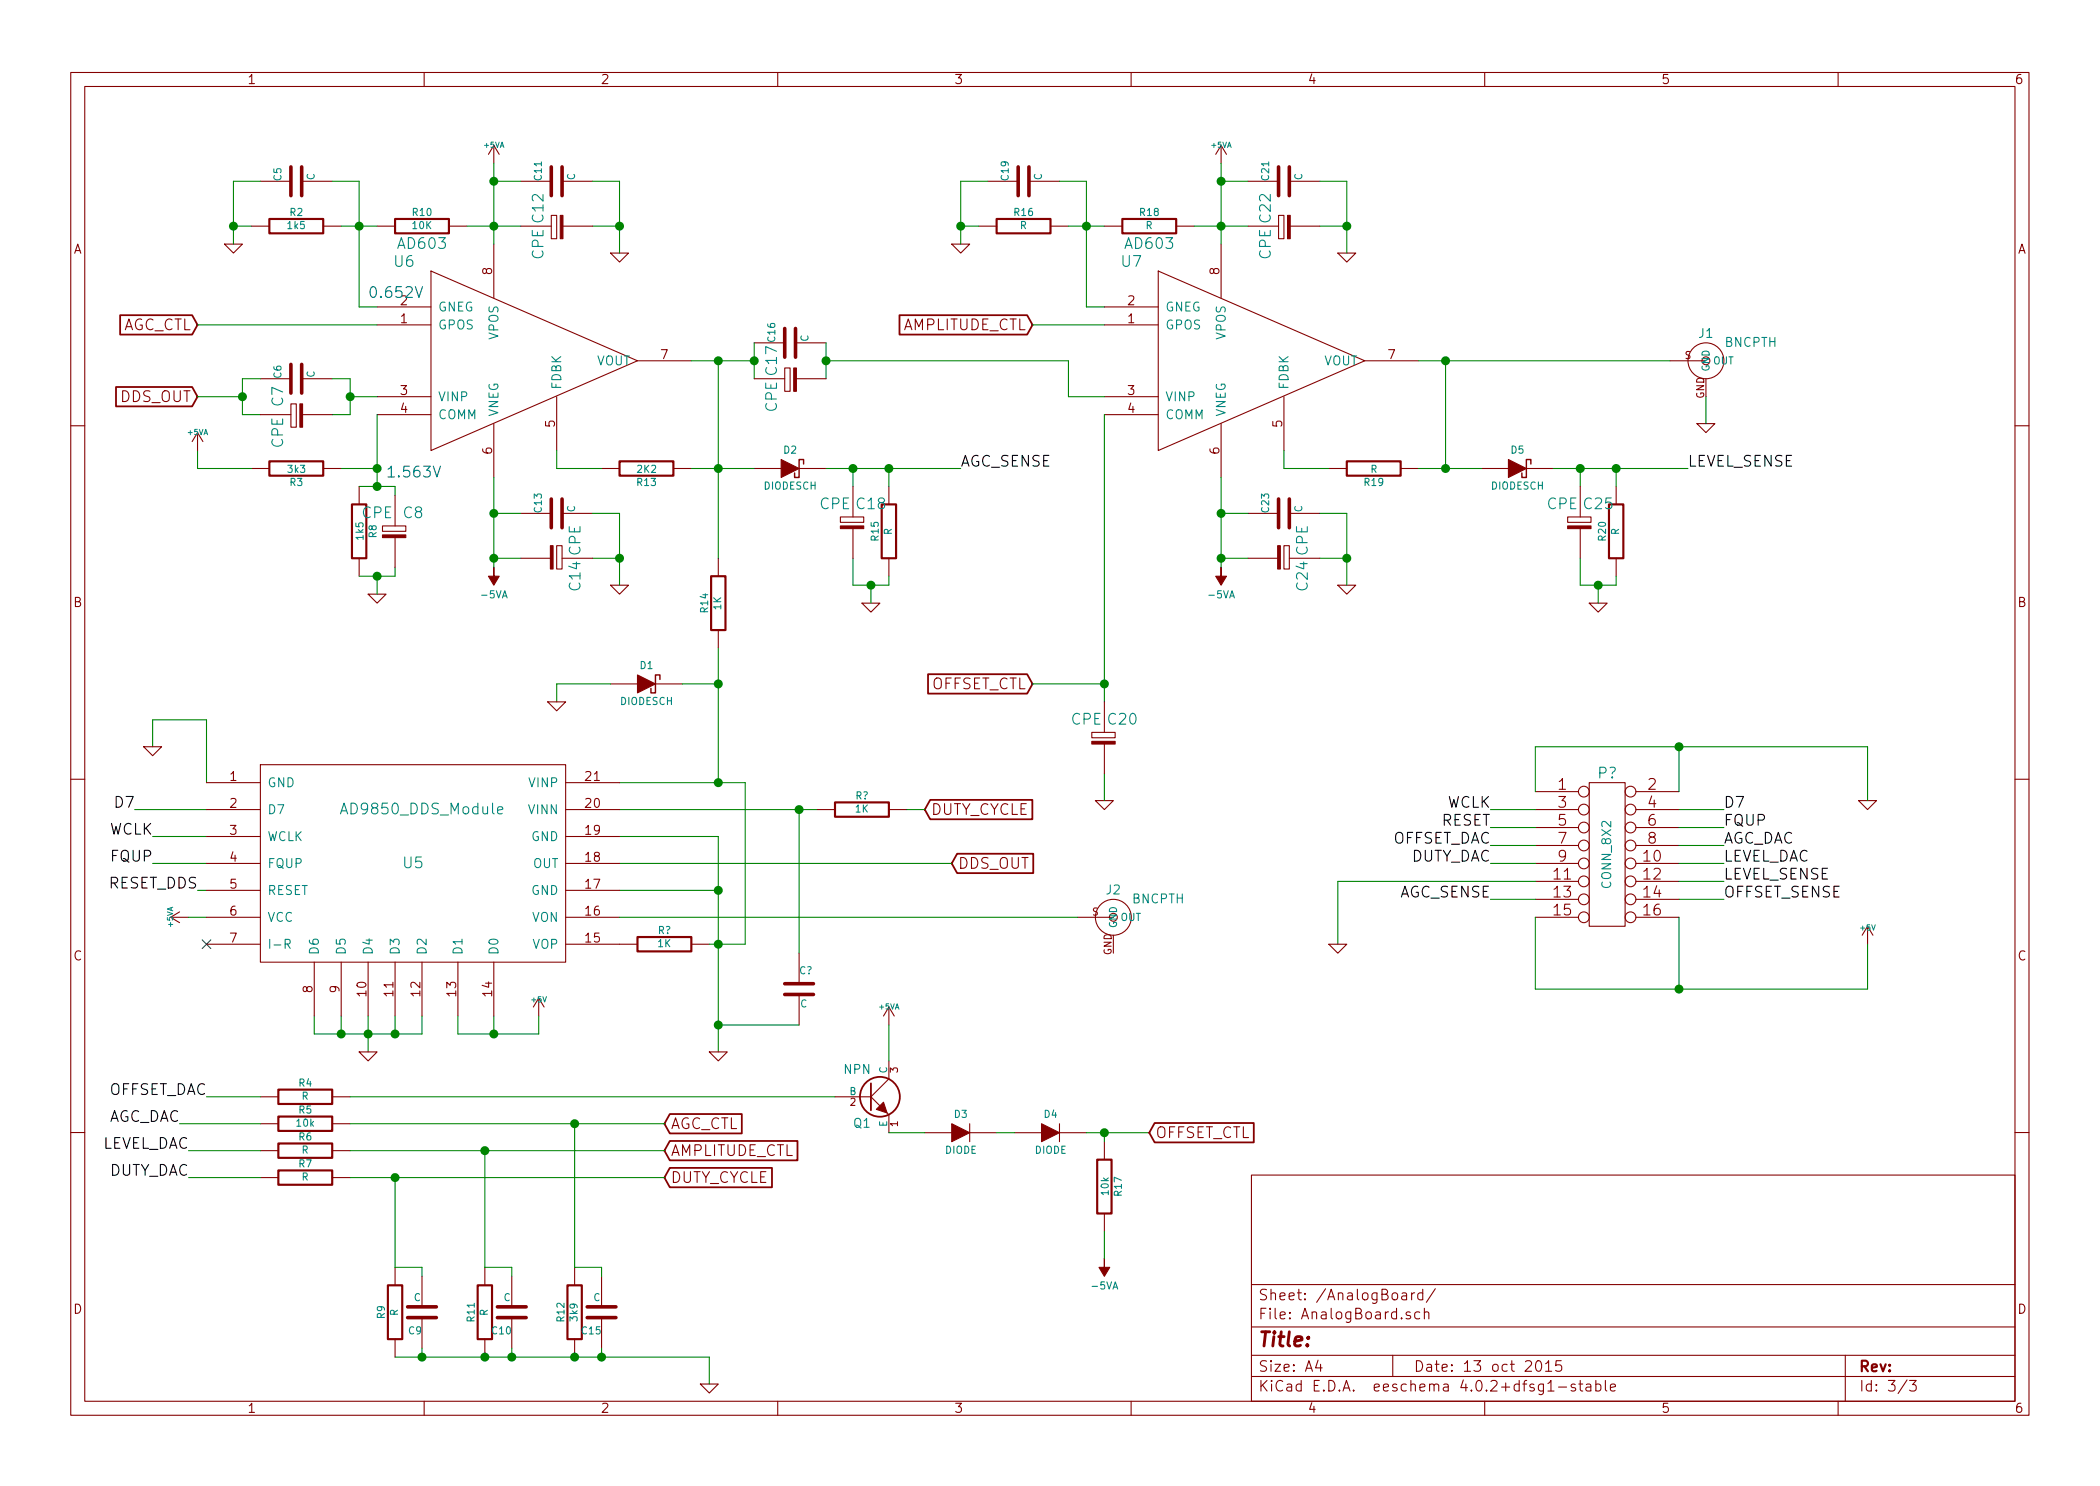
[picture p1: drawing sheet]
<svg xmlns="http://www.w3.org/2000/svg" width="297mm" height="210mm" viewBox="0 0 297 210" stroke-linecap="round" stroke-linejoin="round" font-family="sans-serif">
<g fill="none" stroke="#840000" stroke-width=".15">
<path d="M10 10.3h277v189.9h-277zM12 12.2h273v186.1h-273zM60 10.3v1.9M110 10.3v1.9M160 10.3v1.9M210 10.3v1.9M260 10.3v1.9M31.7 34.5h2.6l-1.3 1.3zM35.6 32h2.5M36.8 25.6h4.3M42.7 25.6h4.3M45.7 32h2.6"/>
<path d="M53.3 32h2.6M61 38.3l29.2 12.7-29.2 12.7zM63.5 32h2.5M69.8 20.6v2.5M69.8 34.5v7.7M69.8 20.6l-.7 1.2M69.8 20.6l.8 1.2M73.7 25.6h4.3M73.7 32h4.3M78 30.5h.7v3.3h-.7zM79.5 25.6h4.3M79.5 32h4.3"/>
<path d="M86.4 35.8h2.5l-1.3 1.3zM134.6 34.5h2.6l-1.3 1.3zM138.4 32h2.6M139.7 25.6h4.3M145.5 25.6h4.4M148.6 32h2.5M156.2 32h2.5M163.8 38.3l29.2 12.7-29.2 12.7zM166.4 32h2.5M172.7 20.6v2.5M172.7 34.5v7.7M172.7 20.6l-.7 1.2"/>
<path d="M172.7 20.6l.8 1.2M176.5 25.6h4.3M176.5 32h4.3M180.8 30.5h.8v3.3h-.8zM182.4 25.6h4.3M182.4 32h4.3M189.2 35.8h2.6l-1.3 1.3zM36.8 58.7h4.3M36.8 53.6h4.3M41.1 57.1h.8v3.3h-.8zM42.7 58.7h4.3M42.7 53.6h4.3"/>
<path d="M53.3 46h7.7M53.3 43.4h7.7M53.3 56.1h7.7M53.3 58.7h7.7M69.8 59.9v7.7M78.7 56.1v7.6M90.2 51h7.6M106.7 53.6h4.3M106.7 48.5h4.3M111 52.1h.8v3.3h-.8zM112.5 53.6h4.3M112.5 48.5h4.3"/>
<path d="M156.2 46h7.6M156.2 43.4h7.6M156.2 56.1h7.6M156.2 58.7h7.6M172.7 59.9v7.7M181.6 56.1v7.6M193 51h7.7M236.2 51h5.1M240 59.9h2.6l-1.3 1.3zM241.3 53.6v2.5M10 60.2h2M27.9 61.2l-.7 1.3"/>
<path d="M27.9 61.2v2.5M27.9 61.2l.8 1.3M35.6 66.3h2.5M45.7 66.3h2.6M50.8 68.8v2.6M50.8 79v2.5M54.1 74.4h3.3v.8h-3.3zM55.9 70.1v4.3M55.9 75.9v4.4M73.7 72.6h4.3M73.7 79h4.3M78.7 77.2h.8v3.3h-.8z"/>
<path d="M79.5 72.6h4.3M79.5 79h4.3M85.1 66.3h2.5M95.2 66.3h2.6M101.6 79v2.5M106.7 66.3h3.8M113 66.3h3.8M118.9 73.1h3.3v.8h-3.3zM120.6 68.8v4.3M120.6 74.7v4.3M125.7 68.8v2.6M125.7 79v2.5"/>
<path d="M176.5 72.6h4.3M176.5 79h4.3M181.6 77.2h.8v3.3h-.8zM182.4 72.6h4.3M182.4 79h4.3M188 66.3h2.5M198.1 66.3h2.6M209.5 66.3h3.9M215.9 66.3h3.8M221.7 73.1h3.3v.8h-3.3zM223.5 68.8v4.3M223.5 74.7v4.3"/>
<path d="M228.6 68.8v2.6M228.6 79v2.5M285 60.2h2M52.1 84.1h2.5l-1.3 1.2zM77.5 99.3h2.5l-1.3 1.3zM86.4 82.8h2.5l-1.3 1.3zM86.4 96.8h3.8M92.7 96.8h3.8M101.6 89.1v2.6M121.9 85.3h2.6l-1.3 1.3zM156.2 99.3v4.3M189.2 82.8h2.6l-1.3 1.3z"/>
<path d="M224.8 85.3h2.5l-1.2 1.3zM10 110.3h2M20.3 105.7h2.6l-1.3 1.2zM29.2 114.5h7.6M29.2 110.7h7.6M29.2 118.4h7.6M36.8 108.2h43.2v27.9h-43.2zM80 114.5h7.6M80 110.7h7.6M80 118.4h7.6M115.6 114.5h2.5M125.7 114.5h2.6"/>
<path d="M154.4 103.6h3.3v.8h-3.3zM154.9 113.3h2.6l-1.3 1.2zM156.2 105.2v4.3M217.2 112h6.1M217.2 114.5h6.1M217.2 117.1h6.1M217.2 119.6h6.1M224.8 110.7h5.1v20.4h-5.1zM231.4 112h6.1M231.4 114.5h6.1M231.4 117.1h6.1M231.4 119.6h6.1"/>
<path d="M262.9 113.3h2.5l-1.2 1.2zM285 110.3h2M24.1 129.8l1.3 .8M24.1 129.8h2.6M25.4 129l-1.3 .8M29.2 129.8h7.6M29.2 122.2h7.6M29.2 133.6h7.6M29.2 126h7.6M44.4 136.1v7.7M48.3 136.1v7.7M52.1 136.1v7.7"/>
<path d="M55.9 136.1v7.7M59.7 136.1v7.7M64.8 136.1v7.7M69.8 136.1v7.7M80 129.8h7.6M80 122.2h7.6M80 133.6h10.2M80 126h7.6M97.8 133.6h2.5M113 134.9v4.3M152.4 129.8h5.1M157.5 132.3v2.6"/>
<path d="M188 133.6h2.5l-1.3 1.3zM217.2 129.8h6.1M217.2 122.2h6.1M217.2 124.7h6.1M217.2 127.2h6.1M231.4 129.8h6.1M231.4 122.2h6.1M231.4 124.7h6.1M231.4 127.2h6.1M264.2 131.1l-.8 1.2M264.2 131.1v2.5M264.2 131.1l.7 1.2"/>
<path d="M36.8 155.2h2.6M36.8 159h2.6M47 155.2h2.5M47 159h2.5M50.8 148.8h2.5l-1.2 1.3zM76.2 141.2l-.8 1.3M76.2 141.2v2.6M76.2 141.2l.8 1.3M100.3 148.8h2.6l-1.3 1.3zM113 140.7v4.3M118.1 155.2h5.1M123.2 155.2l1.3 1.3"/>
<path d="M125.5 157.5l.2 .2v2.6M125.7 142.5v2.5M125.7 150.1v2.5l-2.5 2.6M125.7 142.5l-.7 1.3M125.7 142.5l.8 1.3M137.2 159v2.5M149.9 159v2.5M10 160.2h2M36.8 166.6h2.6M36.8 162.8h2.6M47 166.6h2.5M47 162.8h2.5"/>
<path d="M55.9 179.3v2.6M68.6 179.3v2.6M81.3 179.3v2.6M130.8 160.3h3.8M137.2 160.3h3.8M143.5 160.3h3.8M149.9 160.3h3.8M156.2 161.5v2.6M156.2 171.7v2.5M177 166.3h108v32h-108zM285 160.2h2M55.9 189.5v2.5"/>
<path d="M59.7 180.6v4.3M59.7 186.4v4.3M60 198.3v1.9M68.6 189.5v2.5M72.4 180.6v4.3M72.4 186.4v4.3M81.3 189.5v2.5M85.1 180.6v4.3M85.1 186.4v4.3M99.1 195.8h2.5l-1.3 1.3zM110 198.3v1.9M160 198.3v1.9"/>
<path d="M177 194.8h108M177 191.8h108M177 187.8h108M177 181.8h108M186.4 192.5l-.3 1h.9M186.8 193v1M197 191.8v3M198.3 183l.2-.1 .4 .1 .1 .9M199 183.3l-.5 .1-.3 .2 .1 .2 .2 .1 .5-.1M199.5 185.7a.37 .37 0 0 0-.6 .1v.1a.54 .54 0 0 0 .6 .3v.1v.2l-.2 .1-.4-.1M199.7 182.9v1M200.1 182.9l-.3 .1-.1 .2"/>
<path d="M200.8 185.7l-.4-.1-.3 .3 .1 .6 .2 .1 .4-.1M201.2 183l-.4-.1-.3 .3 .1 .6 .2 .1 .4-.1M201.2 182.4v1.5M201.5 185.7a.38 .38 0 0 1 .6 .1v.8M201.5 185.1v1.5M203 182.3l-1.2 2M210 198.3v1.9M217.3 192.7a.35 .35 0 0 1 .4-.2 .35 .35 0 0 1 .3 .3 .77 .77 0 0 1-.4 1.2 .9 .9 0 0 1-.3-1.3zM218.6 193l.4-.5v1.5M218.6 194h.9M218.9 196.8h.9M220.4 196.3h1.2"/>
<path d="M220.8 192.5h-.7l-.1 .7a.62 .62 0 0 1 .8 0l.1 .2-.1 .5-.2 .1h-.3l-.3-.1M222.8 195.9a.37 .37 0 0 0-.6 .1v.1a.54 .54 0 0 0 .6 .3l.1 .1-.1 .2-.1 .1-.5-.1M223.3 195.8h.6M223.5 195.3v1.3l.2 .2h.2M224.4 195.9l.1-.1 .5 .1v.9M225 196.2l-.5 .1-.2 .2 .1 .2 .1 .1 .5-.1M225.7 195.9a.48 .48 0 0 1 .7 .1v.1v.6a.48 .48 0 0 1-.7 0M225.7 195.3v1.5M227.1 195.3v1.3l.2 .2M227.8 196.3l.7-.1-.1-.3-.4-.1-.2 .2 .1 .7 .1 .1 .4-.1M260 198.3v1.9M261 191.8v6.5"/>
<path d="M269.7 195.2l-1.2 2M270.1 195.3h.9l-.5 .6 .5 .1v.2v.5l-.2 .1h-.5l-.2-.1"/>
<circle cx="241.3" cy="51" r="2.54"/>
<circle cx="224" cy="112" r=".76"/>
<circle cx="224" cy="114.5" r=".76"/>
<circle cx="224" cy="117.1" r=".76"/>
<circle cx="224" cy="119.6" r=".76"/>
<circle cx="230.6" cy="112" r=".76"/>
<circle cx="230.6" cy="119.6" r=".76"/>
<circle cx="230.6" cy="117.1" r=".76"/>
<circle cx="230.6" cy="114.5" r=".76"/>
<circle cx="157.5" cy="129.8" r="2.54"/>
<circle cx="224" cy="122.2" r=".76"/>
<circle cx="224" cy="129.8" r=".76"/>
<circle cx="224" cy="124.7" r=".76"/>
<circle cx="224" cy="127.2" r=".76"/>
<circle cx="230.6" cy="122.2" r=".76"/>
<circle cx="230.6" cy="124.7" r=".76"/>
<circle cx="230.6" cy="129.8" r=".76"/>
<circle cx="230.6" cy="127.2" r=".76"/>
</g>
<path d="M28.6 133l1.2 1.2M29.8 133l-1.2 1.2" fill="none" stroke="#000084" stroke-width=".15"/>
<g fill="none" stroke="#840000" stroke-width=".51">
<path d="M41.1 23.6v4.1M42.7 23.6v4.1M78 23.6v4.1M79.5 23.6v4.1M144 23.6v4.1M145.5 23.6v4.1M180.8 23.6v4.1M182.4 23.6v4.1M41.1 51.6v4M42.7 51.6v4M111 46.5v4M112.5 46.5v4"/>
<path d="M78 70.6v4.1M79.5 70.6v4.1M180.8 70.6v4.1M182.4 70.6v4.1M111 139.2h4.1M111 140.7h4.1M57.7 184.9h4M57.7 186.4h4M70.4 184.9h4M70.4 186.4h4M83.1 184.9h4M83.1 186.4h4"/>
</g>
<g fill="#840000" stroke="#840000" stroke-width=".15">
<path d="M69.8 80.3v1.2h.8l-.8 1.3-.7-1.3h.7z"/>
<path d="M110.5 65l2.5 1.3-2.5 1.3z"/>
<path d="M172.7 80.3v1.2h.8l-.8 1.3-.7-1.3h.7z"/>
<path d="M213.4 65l2.5 1.3-2.5 1.3z"/>
<path d="M124 157l1-1 .5 1.5z"/>
<path d="M134.6 159l2.6 1.3-2.6 1.2z"/>
<path d="M147.3 159l2.6 1.3-2.6 1.2z"/>
<path d="M156.2 178v1.3h.8l-.8 1.3-.8-1.3h.8z"/>
<path d="M90.2 95.5l2.5 1.3-2.5 1.2z"/>
<path d="M79.2 30.5h.4v3.3h-.4z"/>
<path d="M42.4 57.1h.4v3.3h-.4z"/>
<path d="M54.1 75.7h3.3v.4h-3.3z"/>
<path d="M112.3 52.1h.3v3.3h-.3z"/>
<path d="M77.9 77.2h.3v3.3h-.3z"/>
<path d="M118.9 74.4h3.3v.4h-3.3z"/>
<path d="M182.1 30.5h.4v3.3h-.4z"/>
<path d="M180.7 77.2h.4v3.3h-.4z"/>
<path d="M154.4 104.9h3.3v.4h-3.3z"/>
<path d="M221.7 74.4h3.3v.4h-3.3z"/>
</g>
<g fill="none" stroke="#840000" stroke-width=".3">
<path d="M38.1 31h7.6v2h-7.6zM55.9 31h7.6v2h-7.6zM141 31h7.6v2h-7.6zM158.7 31h7.7v2h-7.7zM38.1 65.3h7.6v2h-7.6zM49.8 71.4h2v7.6h-2zM87.6 65.3h7.6v2h-7.6zM124.7 71.4h2v7.6h-2zM190.5 65.3h7.6v2h-7.6zM227.6 71.4h2v7.6h-2zM100.6 81.5h2v7.6h-2zM118.1 113.5h7.6v2.1h-7.6z"/>
<path d="M90.2 132.6h7.6v2h-7.6zM39.4 154.2h7.6v2h-7.6zM39.4 158h7.6v2h-7.6zM39.4 165.6h7.6v2h-7.6zM39.4 161.8h7.6v2h-7.6zM155.2 164.1h2v7.6h-2zM54.9 181.9h2v7.6h-2zM67.6 181.9h2v7.6h-2zM80.3 181.9h2v7.6h-2z"/>
</g>
<g fill="none" stroke="#840000" stroke-width=".25">
<path d="M16.4 54.8h10.8l.7 1.3-.7 1.4h-10.8zM17 44.6h10.2l.7 1.4-.7 1.3h-10.2zM127.2 44.6h18.1l.7 1.4-.7 1.3h-18.1zM131.3 95.4h14l.7 1.4-.7 1.3h-14zM131.6 113.2h14.4v2.7h-14.4l-.8-1.4zM135.4 120.8h10.8v2.7h-10.8l-.8-1.3zM94.7 157.6h10.2v2.8h-10.2l-.7-1.4zM123.2 153.3v3.8M163.3 158.9h14v2.7h-14l-.7-1.3zM94.7 161.4h18.1v2.8h-18.1l-.7-1.4zM94.7 165.2h14.5v2.8h-14.5l-.7-1.4z"/>
<circle cx="124.5" cy="155.2" r="2.82"/>
</g>
<path d="M113.7 65.7v-.7h-.7v2.6h-.6v-.7M216.5 65.7v-.7h-.6v2.6h-.6v-.7M93.3 96.1v-.6h-.6v2.5h-.6v-.6" fill="none" stroke="#840000" stroke-width=".2"/>
<g fill="none" stroke="#008400" stroke-width=".15">
<path d="M33 32h2.6M36.8 25.6h-3.8v8.9M47 25.6h3.8v17.8h2.5M48.3 32h5M66 32h7.7M69.8 23.1v11.4M69.8 25.6h3.9M83.8 32h3.8M83.8 25.6h3.8v10.2M135.9 32h2.5M139.7 25.6h-3.8v8.9M149.9 25.6h3.8v17.8h2.5"/>
<path d="M151.1 32h5.1M168.9 32h7.6M172.7 25.6h3.8M172.7 23.1v11.4M186.7 32h3.8M186.7 25.6h3.8v10.2M27.9 46h25.4M27.9 56.1h6.4M36.8 53.6h-2.5v5.1h2.5M47 53.6h2.5v5.1h-2.5M49.5 56.1h3.8M53.3 58.7v10.1"/>
<path d="M97.8 51h8.9M101.6 51v28M106.7 48.5v5.1M116.8 51h34.3v5.1h5.1M116.8 48.5v5.1M146 46h10.2M156.2 58.7v40.6M200.7 51h35.5M204.5 51v15.3M241.3 56.1v3.8M27.9 63.7v2.6h7.7M48.3 66.3h5"/>
<path d="M50.8 68.8h5.1v1.3M69.8 67.6v12.7M69.8 72.6h3.9M69.8 79h3.9M78.7 63.7v2.6h6.4M83.8 72.6h3.8v10.2M83.8 79h3.8M97.8 66.3h8.9M116.8 66.3h19.1M120.6 66.3v2.5M120.6 79v3.8h5.1v-1.3M125.7 66.3v2.5"/>
<path d="M172.7 72.6h3.8M172.7 79h3.8M172.7 67.6v12.7M181.6 63.7v2.6h6.4M186.7 72.6h3.8v10.2M186.7 79h3.8M200.7 66.3h8.8M219.7 66.3h19.1M223.5 79v3.8h5.1v-1.3M223.5 66.3v2.5M228.6 66.3v2.5M53.3 81.5v2.6"/>
<path d="M55.9 80.3v1.2h-5.1M86.4 96.8h-7.7v2.5M96.5 96.8h5.1M101.6 91.7v19M123.2 82.8v2.5M146 96.8h10.2M226.1 82.8v2.5M19 114.5h10.2M21.6 118.4h7.6M21.6 105.7v-3.9h7.6v8.9M87.6 110.7h17.8v22.9h-5.1M87.6 114.5h28"/>
<path d="M87.6 118.4h14v30.4M113 114.5v20.4M128.3 114.5h2.5M156.2 109.5v3.8M210.8 114.5h6.4M210.8 117.1h6.4M210.8 119.6h6.4M217.2 112v-6.3h47v7.6M237.5 114.5h6.3M237.5 117.1h6.3M237.5 105.7v6.3M237.5 119.6h6.3"/>
<path d="M21.6 122.2h7.6M26.7 129.8h2.5M27.9 126h1.3M87.6 129.8h64.8M87.6 122.2h47M87.6 126h14M210.8 122.2h6.4M210.8 127.2h6.4M217.2 129.8v10.1h47v-6.3M217.2 124.7h-28v8.9M237.5 122.2h6.3M237.5 129.8v10.1"/>
<path d="M237.5 124.7h6.3M237.5 127.2h6.3M25.4 159h11.4M29.2 155.2h7.6M44.4 143.8v2.5h15.3v-2.5M48.3 143.8v2.5M49.5 155.2h68.6M49.5 159h44.5M52.1 143.8v5M55.9 143.8v2.5M64.8 143.8v2.5h11.4v-2.5M69.8 143.8v2.5"/>
<path d="M81.3 159v20.3h3.8v1.3M101.6 145h11.4M125.7 145v5.1M26.7 162.8h10.1M26.7 166.6h10.1M49.5 162.8h44.5M49.5 166.6h44.5M55.9 166.6v12.7h3.8v1.3M68.6 162.8v16.5h3.8v1.3M125.7 160.3h5.1M141 160.3h2.5M153.7 160.3h8.9"/>
<path d="M156.2 160.3v1.2M156.2 174.2v3.8M55.9 192h44.4v3.8M59.7 190.7v1.3M72.4 190.7v1.3M85.1 190.7v1.3"/>
</g>
<g fill="#008400" stroke="#008400" stroke-width=".25">
<circle cx="48.3" cy="146.3" r=".51"/>
<circle cx="52.1" cy="146.3" r=".51"/>
<circle cx="55.9" cy="146.3" r=".51"/>
<circle cx="69.9" cy="146.3" r=".51"/>
<circle cx="69.9" cy="32" r=".51"/>
<circle cx="50.8" cy="32" r=".51"/>
<circle cx="33" cy="32" r=".51"/>
<circle cx="68.6" cy="192" r=".51"/>
<circle cx="81.3" cy="192" r=".51"/>
<circle cx="59.7" cy="192" r=".51"/>
<circle cx="72.4" cy="192" r=".51"/>
<circle cx="85.1" cy="192" r=".51"/>
<circle cx="106.7" cy="51" r=".51"/>
<circle cx="120.7" cy="66.3" r=".51"/>
<circle cx="123.2" cy="82.8" r=".51"/>
<circle cx="125.7" cy="66.3" r=".51"/>
<circle cx="69.9" cy="72.6" r=".51"/>
<circle cx="69.9" cy="79" r=".51"/>
<circle cx="49.5" cy="56.1" r=".51"/>
<circle cx="69.9" cy="25.6" r=".51"/>
<circle cx="34.3" cy="56.1" r=".51"/>
<circle cx="116.8" cy="51" r=".51"/>
<circle cx="87.6" cy="32" r=".51"/>
<circle cx="87.6" cy="79" r=".51"/>
<circle cx="172.7" cy="32" r=".51"/>
<circle cx="153.7" cy="32" r=".51"/>
<circle cx="135.9" cy="32" r=".51"/>
<circle cx="223.5" cy="66.3" r=".51"/>
<circle cx="226.1" cy="82.8" r=".51"/>
<circle cx="228.6" cy="66.3" r=".51"/>
<circle cx="172.7" cy="72.6" r=".51"/>
<circle cx="172.7" cy="79" r=".51"/>
<circle cx="172.7" cy="25.6" r=".51"/>
<circle cx="190.5" cy="32" r=".51"/>
<circle cx="190.5" cy="79" r=".51"/>
<circle cx="101.6" cy="66.3" r=".51"/>
<circle cx="204.5" cy="66.3" r=".51"/>
<circle cx="204.5" cy="51" r=".51"/>
<circle cx="53.3" cy="81.5" r=".51"/>
<circle cx="53.3" cy="68.8" r=".51"/>
<circle cx="53.3" cy="66.3" r=".51"/>
<circle cx="101.6" cy="126" r=".51"/>
<circle cx="156.2" cy="96.8" r=".51"/>
<circle cx="156.2" cy="160.3" r=".51"/>
<circle cx="55.9" cy="166.6" r=".51"/>
<circle cx="68.6" cy="162.8" r=".51"/>
<circle cx="81.3" cy="159" r=".51"/>
<circle cx="101.6" cy="96.8" r=".51"/>
<circle cx="101.6" cy="51" r=".51"/>
<circle cx="237.5" cy="139.9" r=".51"/>
<circle cx="237.5" cy="105.7" r=".51"/>
<circle cx="101.6" cy="133.6" r=".51"/>
<circle cx="101.6" cy="110.7" r=".51"/>
<circle cx="101.6" cy="145" r=".51"/>
<circle cx="113" cy="114.5" r=".51"/>
</g>
<path d="M58.8 40.6l.5 1.5 .5-1.5M61.3 66l.5 1.5 .5-1.5" fill="none" stroke="#0000c2" stroke-width=".15"/>
<path d="M70.4 114.6l.7-.1-.1-.3-.4-.1-.2 .3 .1 .7 .1 .1 .4-.1M40.3 133.6l.6-.1 .1-.2v-.3l-.2-.1h-.5v1.3M40.6 133.6l.4 .6" fill="none" stroke="#008484" stroke-width=".15"/>
<text font-size="2.8" fill="#840000" x="178" y="190.5">Title:</text>
<g font-size="2.1" fill="#008484">
<text x="56.4" y="35.2">AD603</text>
<text x="76.9" y="31.4" transform="rotate(-90 76.9 31.4)">C12</text>
<text x="159.3" y="35.2">AD603</text>
<text x="179.8" y="31.4" transform="rotate(-90 179.8 31.4)">C22</text>
<text x="55.8" y="37.8">U6</text>
<text x="76.9" y="36.7" transform="rotate(-90 76.9 36.7)">CPE</text>
<text x="158.7" y="37.8">U7</text>
<text x="179.8" y="36.7" transform="rotate(-90 179.8 36.7)">CPE</text>
<text x="109.9" y="53" transform="rotate(-90 109.9 53)">C17</text>
<text x="40.1" y="57.4" transform="rotate(-90 40.1 57.4)">C7</text>
<text x="109.9" y="58.3" transform="rotate(-90 109.9 58.3)">CPE</text>
<text x="40.1" y="63.4" transform="rotate(-90 40.1 63.4)">CPE</text>
<text x="51.2" y="73.3">CPE</text>
<text x="57.1" y="73.3">C8</text>
<text x="115.9" y="72.1">CPE</text>
<text x="121.3" y="72.1">C18</text>
<text x="218.8" y="72.1">CPE</text>
<text x="224.1" y="72.1">C25</text>
<text x="82.1" y="83.5" transform="rotate(-90 82.1 83.5)">C14</text>
<text x="82.1" y="78.6" transform="rotate(-90 82.1 78.6)">CPE</text>
<text x="185" y="83.5" transform="rotate(-90 185 83.5)">C24</text>
<text x="185" y="78.6" transform="rotate(-90 185 78.6)">CPE</text>
<text x="151.5" y="102.5">CPE</text>
<text x="156.8" y="102.5">C20</text>
<text x="226" y="110.2">P?</text>
<text x="48.7" y="115.2">AD9850_DDS_Module</text>
<text x="57.1" y="122.9">U5</text>
</g>
<g font-size="2.1" fill="#840000">
<text x="17" y="46.7">AGC_CTL</text>
<text x="127.5" y="46.7">AMPLITUDE_CTL</text>
<text x="16.9" y="56.9">DDS_OUT</text>
<text x="131.4" y="97.5">OFFSET_CTL</text>
<text x="220.4" y="111.8">1</text>
<text x="233.1" y="111.8">2</text>
<text x="131.7" y="115.3">DUTY_CYCLE</text>
<text x="220.4" y="114.3">3</text>
<text x="220.4" y="116.8">5</text>
<text x="220.4" y="119.4">7</text>
<text x="233.1" y="114.3">4</text>
<text x="233.1" y="116.8">6</text>
<text x="233.1" y="119.4">8</text>
<text x="135.5" y="122.9">DDS_OUT</text>
<text x="219.8" y="124.5">11</text>
<text x="220.4" y="121.9">9</text>
<text x="232.5" y="121.9">10</text>
<text x="232.5" y="124.5">12</text>
<text x="219.8" y="127">13</text>
<text x="219.8" y="129.5">15</text>
<text x="232.5" y="127">14</text>
<text x="232.5" y="129.5">16</text>
<text x="94.9" y="159.8">AGC_CTL</text>
<text x="163.5" y="161">OFFSET_CTL</text>
<text x="94.9" y="163.6">AMPLITUDE_CTL</text>
<text x="94.9" y="167.4">DUTY_CYCLE</text>
<text x="178" y="184">Sheet: /AnalogBoard/</text>
<text x="178" y="186.7">File: AnalogBoard.sch</text>
<text x="178" y="196.9">KiCad E.D.A. eeschema 4.0.2+dfsg1-stable</text>
<text x="178" y="194.1">Size: A4</text>
<text x="200" y="194.1">Date: 13 oct 2015</text>
<text x="263" y="194.1">Rev:</text>
<text x="263" y="196.9">Id: 3/3</text>
</g>
<g font-size="2.1" fill="#0000c2">
<text x="52.1" y="42.2">0.652V</text>
<text x="54.6" y="67.6">1.563V</text>
</g>
<g font-size="2.1">
<text x="135.9" y="66">AGC_SENSE</text>
<text x="238.8" y="66">LEVEL_SENSE</text>
<text x="15.2" y="118.1">WCLK</text>
<text x="16.3" y="114.3">D7</text>
<text x="196.7" y="119.4">OFFSET_DAC</text>
<text x="203.7" y="116.8">RESET</text>
<text x="204.4" y="114.3">WCLK</text>
<text x="243.8" y="114.3">D7</text>
<text x="243.8" y="116.8">FQUP</text>
<text x="243.8" y="119.4">AGC_DAC</text>
<text x="15.2" y="125.7">RESET_DDS</text>
<text x="15.7" y="121.9">FQUP</text>
<text x="199.3" y="121.9">DUTY_DAC</text>
<text x="243.8" y="121.9">LEVEL_DAC</text>
<text x="243.8" y="124.5">LEVEL_SENSE</text>
<text x="197.7" y="127">AGC_SENSE</text>
<text x="243.8" y="127">OFFSET_SENSE</text>
<text x="15.1" y="154.9">OFFSET_DAC</text>
<text x="14.9" y="158.7">AGC_DAC</text>
<text x="14" y="162.6">LEVEL_DAC</text>
<text x="15.1" y="166.4">DUTY_DAC</text>
</g>
<g font-size="1.8" fill="#840000">
<text x="35" y="11.9">1</text>
<text x="85" y="11.9">2</text>
<text x="135" y="11.9">3</text>
<text x="185" y="11.9">4</text>
<text x="235" y="11.9">5</text>
<text x="285" y="11.9">6</text>
<text x="10.4" y="35.9">A</text>
<text x="285.4" y="35.9">A</text>
<text x="69.6" y="38.8" transform="rotate(-90 69.6 38.8)">8</text>
<text x="172.5" y="38.8" transform="rotate(-90 172.5 38.8)">8</text>
<text x="56.7" y="45.7">1</text>
<text x="56.7" y="43.2">2</text>
<text x="159.5" y="45.7">1</text>
<text x="159.5" y="43.2">2</text>
<text x="93.5" y="50.8">7</text>
<text x="196.4" y="50.8">7</text>
<text x="56.7" y="55.9">3</text>
<text x="56.7" y="58.4">4</text>
<text x="159.5" y="55.9">3</text>
<text x="159.5" y="58.4">4</text>
<text x="69.6" y="64.2" transform="rotate(-90 69.6 64.2)">6</text>
<text x="78.5" y="60.4" transform="rotate(-90 78.5 60.4)">5</text>
<text x="172.5" y="64.2" transform="rotate(-90 172.5 64.2)">6</text>
<text x="181.4" y="60.4" transform="rotate(-90 181.4 60.4)">5</text>
<text x="10.4" y="85.9">B</text>
<text x="285.4" y="85.9">B</text>
<text x="32.5" y="110.5">1</text>
<text x="82.9" y="110.5">21</text>
<text x="32.5" y="114.3">2</text>
<text x="32.5" y="118.1">3</text>
<text x="82.9" y="114.3">20</text>
<text x="82.9" y="118.1">19</text>
<text x="32.5" y="121.9">4</text>
<text x="32.5" y="125.7">5</text>
<text x="82.9" y="125.7">17</text>
<text x="82.9" y="121.9">18</text>
<text x="32.5" y="129.5">6</text>
<text x="82.9" y="129.5">16</text>
<text x="10.4" y="135.9">C</text>
<text x="32.5" y="133.3">7</text>
<text x="82.9" y="133.3">15</text>
<text x="285.4" y="135.9">C</text>
<text x="44.2" y="140.4" transform="rotate(-90 44.2 140.4)">8</text>
<text x="48" y="140.4" transform="rotate(-90 48 140.4)">9</text>
<text x="51.8" y="140.9" transform="rotate(-90 51.8 140.9)">10</text>
<text x="55.6" y="140.9" transform="rotate(-90 55.6 140.9)">11</text>
<text x="59.4" y="140.9" transform="rotate(-90 59.4 140.9)">12</text>
<text x="64.5" y="140.9" transform="rotate(-90 64.5 140.9)">13</text>
<text x="69.6" y="140.9" transform="rotate(-90 69.6 140.9)">14</text>
<text x="10.4" y="185.9">D</text>
<text x="285.4" y="185.9">D</text>
<text x="35" y="199.9">1</text>
<text x="85" y="199.9">2</text>
<text x="135" y="199.9">3</text>
<text x="185" y="199.9">4</text>
<text x="235" y="199.9">5</text>
<text x="285" y="199.9">6</text>
</g>
<g font-size="1.8" fill="#008484">
<text x="62" y="46.6">GPOS</text>
<text x="62" y="44.1">GNEG</text>
<text x="164.8" y="46.6">GPOS</text>
<text x="164.8" y="44.1">GNEG</text>
<text x="240.3" y="47.8">J1</text>
<text x="70.5" y="48.1" transform="rotate(-90 70.5 48.1)">VPOS</text>
<text x="84.3" y="51.7">VOUT</text>
<text x="173.4" y="48.1" transform="rotate(-90 173.4 48.1)">VPOS</text>
<text x="187.1" y="51.7">VOUT</text>
<text x="244" y="49.1">BNCPTH</text>
<text x="62" y="56.8">VINP</text>
<text x="62" y="59.3">COMM</text>
<text x="70.5" y="58.9" transform="rotate(-90 70.5 58.9)">VNEG</text>
<text x="79.4" y="55.1" transform="rotate(-90 79.4 55.1)">FDBK</text>
<text x="164.8" y="56.8">VINP</text>
<text x="164.8" y="59.3">COMM</text>
<text x="173.4" y="58.9" transform="rotate(-90 173.4 58.9)">VNEG</text>
<text x="182.2" y="55.1" transform="rotate(-90 182.2 55.1)">FDBK</text>
<text x="37.8" y="111.4">GND</text>
<text x="74.9" y="111.4">VINP</text>
<text x="37.8" y="115.2">D7</text>
<text x="37.8" y="119">WCLK</text>
<text x="74.8" y="115.2">VINN</text>
<text x="75.1" y="119">GND</text>
<text x="37.8" y="122.8">FQUP</text>
<text x="75.3" y="122.8">OUT</text>
<text x="227.9" y="125.6" transform="rotate(-90 227.9 125.6)">CONN_8X2</text>
<text x="37.8" y="126.6">RESET</text>
<text x="37.8" y="130.4">VCC</text>
<text x="75.1" y="126.6">GND</text>
<text x="75.2" y="130.4">VON</text>
<text x="156.5" y="126.5">J2</text>
<text x="160.1" y="127.8">BNCPTH</text>
<text x="37.8" y="134.2">I-R</text>
<text x="45.1" y="135.1" transform="rotate(-90 45.1 135.1)">D6</text>
<text x="48.9" y="135.1" transform="rotate(-90 48.9 135.1)">D5</text>
<text x="52.7" y="135.1" transform="rotate(-90 52.7 135.1)">D4</text>
<text x="56.5" y="135.1" transform="rotate(-90 56.5 135.1)">D3</text>
<text x="60.3" y="135.1" transform="rotate(-90 60.3 135.1)">D2</text>
<text x="65.4" y="135.1" transform="rotate(-90 65.4 135.1)">D1</text>
<text x="70.5" y="135.1" transform="rotate(-90 70.5 135.1)">D0</text>
<text x="75.3" y="134.2">VOP</text>
<text x="119.4" y="151.9">NPN</text>
<text x="120.8" y="159.6">Q1</text>
</g>
<g font-size="1.4" fill="#008484">
<text x="39.8" y="25.5" transform="rotate(-90 39.8 25.5)">C5</text>
<text x="44.5" y="25.5" transform="rotate(-90 44.5 25.5)">C</text>
<text x="76.6" y="25.5" transform="rotate(-90 76.6 25.5)">C11</text>
<text x="81.3" y="25.5" transform="rotate(-90 81.3 25.5)">C</text>
<text x="142.7" y="25.5" transform="rotate(-90 142.7 25.5)">C19</text>
<text x="147.4" y="25.5" transform="rotate(-90 147.4 25.5)">C</text>
<text x="179.5" y="25.5" transform="rotate(-90 179.5 25.5)">C21</text>
<text x="184.2" y="25.5" transform="rotate(-90 184.2 25.5)">C</text>
<text x="40.7" y="32.4">1k5</text>
<text x="41" y="30.6">R2</text>
<text x="58.4" y="32.4">10K</text>
<text x="58.4" y="30.6">R10</text>
<text x="143.5" y="30.6">R16</text>
<text x="144.2" y="32.4">R</text>
<text x="161.3" y="30.6">R18</text>
<text x="162" y="32.4">R</text>
<text x="39.8" y="53.5" transform="rotate(-90 39.8 53.5)">C6</text>
<text x="44.5" y="53.4" transform="rotate(-90 44.5 53.4)">C</text>
<text x="109.7" y="48.3" transform="rotate(-90 109.7 48.3)">C16</text>
<text x="114.4" y="48.4" transform="rotate(-90 114.4 48.4)">C</text>
<text x="241.8" y="52.6" transform="rotate(-90 241.8 52.6)">GND</text>
<text x="242.3" y="51.6">OUT</text>
<text x="110.9" y="64.2">D2</text>
<text x="213.7" y="64.2">D5</text>
<text x="40.8" y="66.9">3k3</text>
<text x="41" y="68.8">R3</text>
<text x="90.1" y="68.8">R13</text>
<text x="90.2" y="66.9">2K2</text>
<text x="108" y="69.3">DIODESCH</text>
<text x="193" y="68.8">R19</text>
<text x="193.8" y="66.9">R</text>
<text x="210.9" y="69.3">DIODESCH</text>
<text x="51.4" y="76.3" transform="rotate(-90 51.4 76.3)">1k5</text>
<text x="53.3" y="76.1" transform="rotate(-90 53.3 76.1)">R8</text>
<text x="76.6" y="72.5" transform="rotate(-90 76.6 72.5)">C13</text>
<text x="81.3" y="72.5" transform="rotate(-90 81.3 72.5)">C</text>
<text x="124.3" y="76.5" transform="rotate(-90 124.3 76.5)">R15</text>
<text x="126.1" y="75.7" transform="rotate(-90 126.1 75.7)">R</text>
<text x="179.5" y="72.5" transform="rotate(-90 179.5 72.5)">C23</text>
<text x="184.2" y="72.5" transform="rotate(-90 184.2 72.5)">C</text>
<text x="227.2" y="76.5" transform="rotate(-90 227.2 76.5)">R20</text>
<text x="229" y="75.7" transform="rotate(-90 229 75.7)">R</text>
<text x="68.2" y="84.7">-5VA</text>
<text x="100.2" y="86.6" transform="rotate(-90 100.2 86.6)">R14</text>
<text x="102" y="86.3" transform="rotate(-90 102 86.3)">1K</text>
<text x="171.1" y="84.7">-5VA</text>
<text x="90.6" y="94.7">D1</text>
<text x="87.7" y="99.7">DIODESCH</text>
<text x="121" y="113.1">R?</text>
<text x="121" y="115">1K</text>
<text x="158" y="131.3" transform="rotate(-90 158 131.3)">GND</text>
<text x="158.5" y="130.3">OUT</text>
<text x="93" y="132.2">R?</text>
<text x="93.1" y="134">1K</text>
<text x="113" y="137.8">C?</text>
<text x="113.2" y="142.5">C</text>
<text x="42.3" y="153.7">R4</text>
<text x="42.6" y="155.6">R</text>
<text x="120.1" y="154.9">B</text>
<text x="125.5" y="151.9" transform="rotate(-90 125.5 151.9)">C</text>
<text x="42" y="159.4">10k</text>
<text x="42.3" y="161.4">R6</text>
<text x="42.3" y="157.6">R5</text>
<text x="125.5" y="159.5" transform="rotate(-90 125.5 159.5)">E</text>
<text x="135" y="158.2">D3</text>
<text x="147.7" y="158.2">D4</text>
<text x="42.3" y="165.2">R7</text>
<text x="42.6" y="167">R</text>
<text x="42.6" y="163.2">R</text>
<text x="133.7" y="163.2">DIODE</text>
<text x="146.4" y="163.2">DIODE</text>
<text x="156.8" y="169" transform="rotate(-90 156.8 169)">10k</text>
<text x="158.7" y="169.2" transform="rotate(-90 158.7 169.2)">R17</text>
<text x="58.5" y="184.1">C</text>
<text x="71.2" y="184.1">C</text>
<text x="83.9" y="184.1">C</text>
<text x="154.6" y="182.4">-5VA</text>
<text x="54.4" y="186.6" transform="rotate(-90 54.4 186.6)">R9</text>
<text x="56.3" y="186.2" transform="rotate(-90 56.3 186.2)">R</text>
<text x="57.8" y="188.8">C9</text>
<text x="67.1" y="187" transform="rotate(-90 67.1 187)">R11</text>
<text x="69" y="186.2" transform="rotate(-90 69 186.2)">R</text>
<text x="69.6" y="188.8">C10</text>
<text x="79.8" y="187" transform="rotate(-90 79.8 187)">R12</text>
<text x="81.7" y="186.9" transform="rotate(-90 81.7 186.9)">3k9</text>
<text x="82.3" y="188.8">C15</text>
</g>
<g font-size="1.4" fill="#840000">
<text x="238.3" y="50.8">S</text>
<text x="241" y="56.4" transform="rotate(-90 241 56.4)">GND</text>
<text x="154.5" y="129.5">S</text>
<text x="157.2" y="135.2" transform="rotate(-90 157.2 135.2)">GND</text>
<text x="127" y="151.8" transform="rotate(-90 127 151.8)">3</text>
<text x="120.3" y="156.5">2</text>
<text x="127" y="159.4" transform="rotate(-90 127 159.4)">1</text>
</g>
<g font-size="1.1" fill="#008484">
<text x="68.5" y="20.9">+5VA</text>
<text x="171.4" y="20.9">+5VA</text>
<text x="26.6" y="61.5">+5VA</text>
<text x="24.5" y="131.1" transform="rotate(-90 24.5 131.1)">+5VA</text>
<text x="263.2" y="131.6">+5V</text>
<text x="75.2" y="141.8">+5V</text>
<text x="124.4" y="142.8">+5VA</text>
</g>
</svg>
